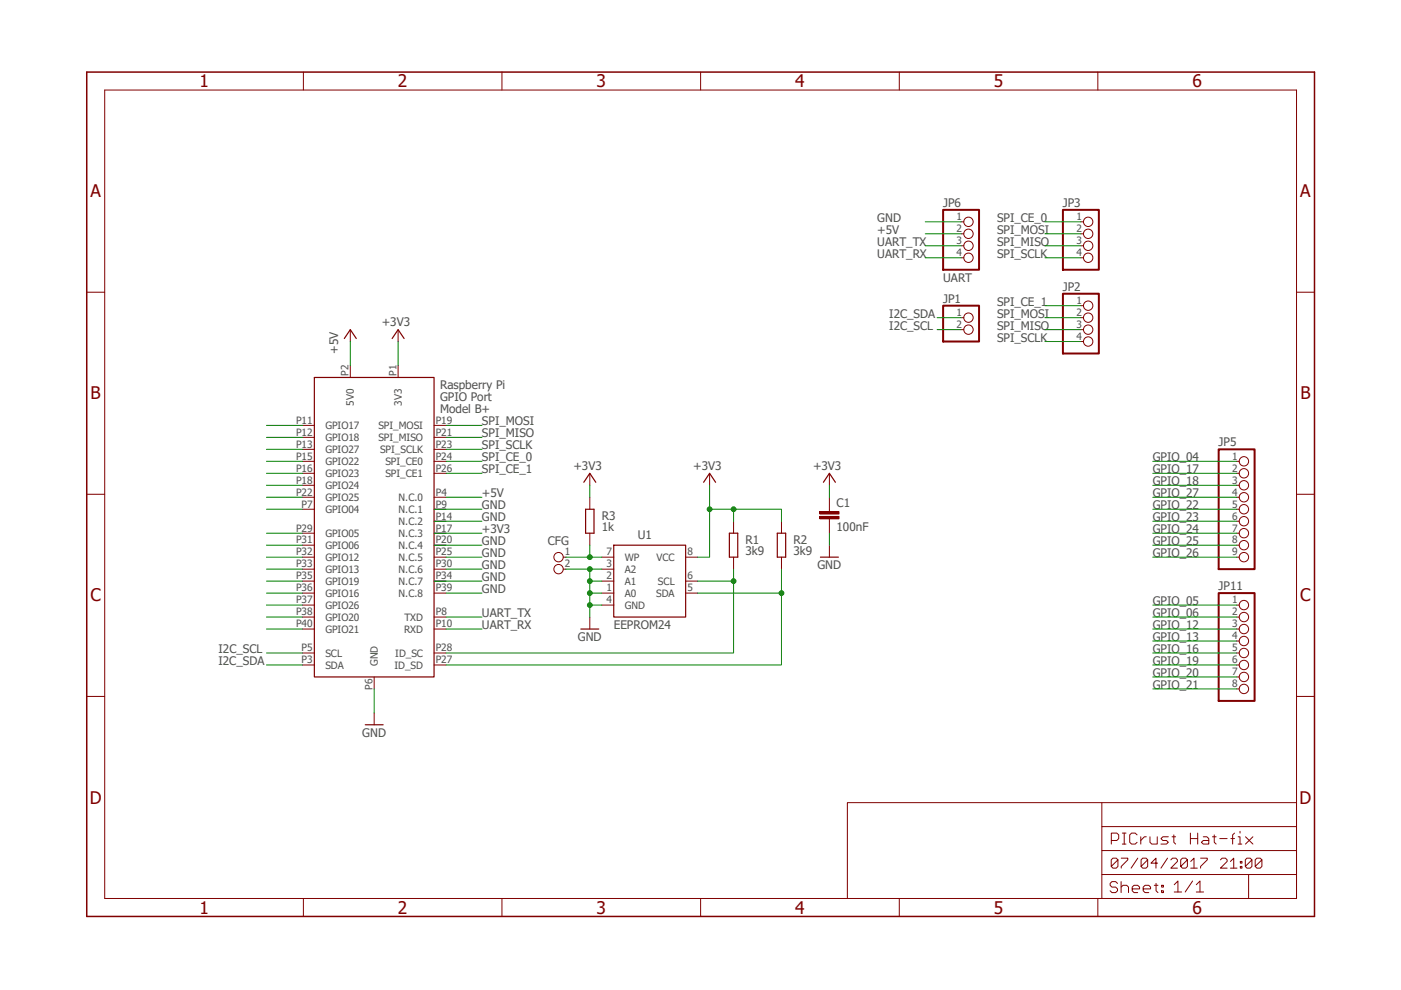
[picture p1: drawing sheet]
<svg xmlns="http://www.w3.org/2000/svg" width="297mm" height="210mm" viewBox="0 0 297 210" stroke-linecap="round" stroke-linejoin="round" font-family="sans-serif">
<path d="M17.9 15l261.1 179.8M279 15l-261.1 179.8" fill="none" stroke="#fff" stroke-width=".21"/>
<g fill="none" stroke="#800000" stroke-width=".21">
<path d="M22.2 19.1h252.7v171.4h-252.7zM64.3 15.3v3.8M106.4 15.3v3.8M148.5 15.3v3.8M190.7 15.3v3.8M232.8 15.3v3.8M18.4 62h3.8M274.9 62h3.8M18.4 104.8h3.8M127.6 118.1h2.5M145.4 118.1h2.5M150.4 100.4v2.5"/>
<path d="M155.5 110.5v2.6M155.5 118.1v2.6M175.8 108v.5M175.8 110v.5M274.9 104.8h3.8M125 130.8v2.6M127.6 128.3h2.5M127.6 123.2h2.5M127.6 125.8h2.5M127.6 120.7h2.5M145.4 123.2h2.5M145.4 125.8h2.5"/>
<path d="M18.4 147.7h3.8M274.9 147.7h3.8M233.6 170.2v5.1M235.6 178.2h1.2l.4-.4v-.8l-.4-.4h-1.2v2.4M238 179h.7M238 176.6h.7M238.4 176.6v2.4M241.1 177l-.4-.4h-.8l-.4 .4v1.6l.4 .4h.8l.4-.4M241.9 177.4v1.6M243 177.4h-.4l-.7 .8M243.8 177.4v1.2l.4 .4h1.2v-1.6M247.7 177.4h-1.2l-.4 .4 .4 .4h.8l.4 .4-.4 .4h-1.2"/>
<path d="M248.5 177.4h.8M248.9 177v1.6l.4 .4M252.4 176.6v2.4M252.4 177.8h1.5M253.9 176.6v2.4M255.1 177.4h.8l.4 .4v1.2h-1.2l-.4-.4 .4-.4h1.2M257.1 177.4h.7M257.4 177v1.6l.4 .4M258.6 177.8h1.6M261 177.8h.7M261.7 176.6l-.4 .4v2M262.5 177.4h.4v1.6"/>
<path d="M262.5 179h.8M262.9 176.3v.3M264.1 177.4l1.5 1.6M265.6 177.4l-1.5 1.6M274.9 175.3h-41.3v5M64.3 190.5v3.8M106.4 190.5v3.8M148.5 190.5v3.8M179.7 190.5v-20.3h95.2v20.3M190.7 190.5v3.8M232.8 190.5v3.8M236.9 187.3l-.4-.4h-.7l-.4 .4v.4l.4 .4h.7l.4 .4v.4l-.4 .4h-.7l-.4-.4"/>
<path d="M237 182.3l-1.4 1.4 .4 .4h.7l.3-.4v-1.4l-.3-.4h-.7l-.4 .4v1.4M237.7 188.1l.4-.4h.8l.4 .4v1.2M237.7 186.9v2.4M237.7 181.9h1.4v.4l-1.4 1.4v.4M240 188.5h1.6v-.4l-.4-.4h-.8l-.4 .4v.8l.4 .4h.8M241.2 181.9l-1.4 2.2M242.4 188.5h1.5v-.4l-.3-.4h-.8l-.4 .4v.8l.4 .4h.8M243.3 182.3l-1.4 1.4 .4 .4h.7l.3-.4v-1.4l-.3-.4h-.7l-.4 .4v1.4M244.7 187.7h.8M245.1 187.3v1.6l.4 .4M245.4 183h-1.4l1.1-1.1v2.2M246.3 187.7h.4v.4h-.4z"/>
<path d="M246.3 188.9h.4v.4h-.4zM247.5 181.9l-1.4 2.2M248.2 182.3l.4-.4h.7l.3 .4v.3l-1.4 1.5h1.4M249 187.6l.7-.8v2.3M249 189.1h1.5M251.8 182.3l-1.5 1.4 .4 .4h.7l.4-.4v-1.4l-.4-.4h-.7l-.4 .4v1.4M252.5 182.6l.7-.7v2.2M252.5 184.1h1.3M252.9 186.8l-1.6 2.3M253.6 187.6l.8-.8v2.3M253.6 189.1h1.6M254.5 181.9h1.5v.4l-1.5 1.4v.4"/>
<path d="M258.8 182.3l.3-.4h.7l.4 .4v.3l-1.4 1.5h1.4M260.9 182.6l.7-.7v2.2M260.9 184.1h1.4M263 182.6h.3v.4h-.3zM263 183.7h.3v.4h-.3zM264.7 185.4h-31.1v5.1M265.4 182.3l-1.4 1.4 .4 .4h.7l.3-.4v-1.4l-.3-.4h-.7l-.4 .4v1.4M267.5 182.3l-1.4 1.4 .4 .4h.7l.3-.4v-1.4l-.3-.4h-.7l-.4 .4v1.4M274.9 180.3h-41.3v5.1M274.9 185.4h-10.2v5.1"/>
</g>
<path d="M18.4 15.3h260.3v179h-260.3z" fill="none" stroke="#800000" stroke-width=".32"/>
<path d="M130.1 115.6h15.3v15.2h-15.3zM149.2 102.3l1.2-1.9 1.3 1.9M154.6 113.1h1.8v5h-1.8zM123.1 133.4h3.9" fill="none" stroke="#800000" stroke-width=".25"/>
<path d="M173.8 109.5h4.1v.5h-4.1z" fill="#800000"/>
<path d="M173.8 109.5h4.1v.5h-4.1zM173.8 109.5h.1" fill="none" stroke="#800000" stroke-width=".21"/>
<path d="M173.8 108.5h4.1v.5h-4.1z" fill="#800000"/>
<g fill="none" stroke="#800000" stroke-width=".21">
<path d="M203.8 47h.5M203.8 49.6h.5M203.8 52.1h.5M203.8 54.7h.5M229.2 47h.5M229.2 49.6h.5M229.2 52.1h.5M229.2 54.7h.5M74.3 69.9v2.5M74.3 77.5v2.5M84.4 69.9v2.5M84.4 77.5v2.5"/>
<path d="M203.8 67.4h.5M203.8 69.9h.5M229.2 67.4h.5M229.2 69.9h.5M229.2 64.8h.5M229.2 72.4h.5M64.1 97.8h2.6M64.1 90.2h2.6M64.1 92.7h2.6M64.1 95.3h2.6M92 97.8h2.6M92 90.2h2.6"/>
<path d="M92 92.7h2.6M92 95.3h2.6M262.2 97.8h.5M64.1 118.1h2.6M64.1 100.4h2.6M64.1 102.9h2.6M64.1 105.4h2.6M64.1 108h2.6M64.1 113.1h2.6M64.1 115.6h2.6M92 118.1h2.6M92 100.4h2.6"/>
<path d="M92 105.4h2.6M92 108h2.6M92 110.5h2.6M92 113.1h2.6M92 115.6h2.6M119.4 118.1h.6M125 100.4v2.5M125 105.4v2.6M125 113.1v2.5M165.7 110.5v2.6M165.7 118.1v2.6M173.8 108.5h4.1v.5h-4.1z"/>
<path d="M173.8 108.5h.1M175.8 100.4v2.5M175.8 105.4v2.6M175.8 110.5v2.6M175.8 115.6v2.5M262.2 118.1h.5M262.2 100.4h.5M262.2 102.9h.5M262.2 105.4h.5M262.2 108h.5M262.2 110.5h.5M262.2 113.1h.5"/>
<path d="M262.2 115.6h.5M64.1 120.7h2.6M64.1 128.3h2.6M64.1 130.8h2.6M64.1 133.4h2.6M64.1 138.5h2.6M64.1 123.2h2.6M64.1 125.8h2.6M92 120.7h2.6M92 130.8h2.6M92 133.4h2.6M92 138.5h2.6"/>
<path d="M92 123.2h2.6M92 125.8h2.6M119.4 120.7h.6M262.2 128.3h.5M262.2 130.8h.5M262.2 133.4h.5M262.2 135.9h.5M262.2 138.5h.5M64.1 141h2.6M79.3 151.2v2.5M79.3 143.5v2.6M92 141h2.6"/>
<path d="M262.2 141h.5M262.2 143.5h.5M262.2 146.1h.5"/>
<circle cx="205.3" cy="54.7" r="1"/>
<circle cx="205.3" cy="49.6" r="1"/>
<circle cx="205.3" cy="52.1" r="1"/>
<circle cx="205.3" cy="47" r="1"/>
<circle cx="230.7" cy="52.1" r="1"/>
<circle cx="230.7" cy="47" r="1"/>
<circle cx="230.7" cy="54.7" r="1"/>
<circle cx="230.7" cy="49.6" r="1"/>
<circle cx="205.3" cy="69.9" r="1"/>
<circle cx="205.3" cy="67.4" r="1"/>
<circle cx="230.7" cy="69.9" r="1"/>
<circle cx="230.7" cy="67.4" r="1"/>
<circle cx="230.7" cy="64.8" r="1"/>
<circle cx="230.7" cy="72.4" r="1"/>
<circle cx="263.7" cy="97.8" r="1"/>
<circle cx="118.4" cy="118.1" r="1"/>
<circle cx="263.7" cy="110.5" r="1"/>
<circle cx="263.7" cy="113.1" r="1"/>
<circle cx="263.7" cy="100.4" r="1"/>
<circle cx="263.7" cy="108" r="1"/>
<circle cx="263.7" cy="118.1" r="1"/>
<circle cx="263.7" cy="102.9" r="1"/>
<circle cx="263.7" cy="115.6" r="1"/>
<circle cx="263.7" cy="105.4" r="1"/>
<circle cx="118.4" cy="120.7" r="1"/>
<circle cx="263.7" cy="130.8" r="1"/>
<circle cx="263.7" cy="138.5" r="1"/>
<circle cx="263.7" cy="135.9" r="1"/>
<circle cx="263.7" cy="128.3" r="1"/>
<circle cx="263.7" cy="133.4" r="1"/>
<circle cx="263.7" cy="141" r="1"/>
<circle cx="263.7" cy="143.5" r="1"/>
<circle cx="263.7" cy="146.1" r="1"/>
</g>
<path d="M73 71.8l1.3-1.9 1.2 1.9M83.1 71.8l1.3-1.9 1.3 1.9M66.7 80h25.3v63.5h-25.3zM123.8 102.3l1.2-1.9 1.3 1.9M124.2 108h1.7v5.1h-1.7zM164.8 113.1h1.8v5h-1.8zM173.9 118.1h3.9M174.6 102.3l1.2-1.9 1.3 1.9M77.4 153.7h3.8" fill="none" stroke="#800000" stroke-width=".25"/>
<path d="M200 44.5h7.6v12.7h-7.6zM225.4 44.5h7.6v12.7h-7.6zM200 64.8h7.6v7.6h-7.6zM225.4 62.3h7.6v12.7h-7.6zM258.4 95.3h7.6v25.4h-7.6zM258.4 125.8h7.6v22.8h-7.6z" fill="none" stroke="#800000" stroke-width=".42"/>
<path d="M125 128.3h2.6M125 125.8h2.6M125 123.2h2.6M127.6 120.7h-2.6v10.1" fill="none" stroke="#008000" stroke-width=".21"/>
<circle cx="125.1" cy="128.3" r=".51" fill="#008000"/>
<circle cx="125.1" cy="128.3" r=".51" fill="none" stroke="#008000" stroke-width=".21"/>
<circle cx="125.1" cy="125.8" r=".51" fill="#008000"/>
<circle cx="125.1" cy="125.8" r=".51" fill="none" stroke="#008000" stroke-width=".21"/>
<circle cx="125.1" cy="123.2" r=".51" fill="#008000"/>
<g fill="none" stroke="#008000" stroke-width=".21">
<path d="M120 120.7h5"/>
<circle cx="125.1" cy="123.2" r=".51"/>
</g>
<circle cx="125.1" cy="120.7" r=".51" fill="#008000"/>
<g fill="none" stroke="#008000" stroke-width=".21">
<path d="M196.2 47h7.6M92 108h10.2M92 110.5h10.2M92 115.6h10.2M94.6 118.1h7.6M150.4 108h15.3v2.5M150.4 102.9v15.2h-2.5M155.5 108v2.5M175.8 113.1v2.5M92 123.2h10.2M94.6 120.7h7.6M94.6 125.8h7.6"/>
<path d="M79.3 146.1v5.1"/>
<circle cx="125.1" cy="120.7" r=".51"/>
</g>
<circle cx="150.5" cy="108" r=".51" fill="#008000"/>
<circle cx="150.5" cy="108" r=".51" fill="none" stroke="#008000" stroke-width=".21"/>
<circle cx="155.5" cy="108" r=".51" fill="#008000"/>
<g fill="none" stroke="#008000" stroke-width=".21">
<path d="M84.4 72.4v5.1M92 113.1h10.2M120 118.1h5M125 102.9v2.5M125 115.6v2.5h2.6M175.8 102.9v2.5"/>
<circle cx="155.5" cy="108" r=".51"/>
</g>
<circle cx="125.1" cy="118.1" r=".51" fill="#008000"/>
<g fill="none" stroke="#008000" stroke-width=".21">
<path d="M147.9 123.2h7.6M155.5 123.2v15.3h-60.9M155.5 120.7v2.5"/>
<circle cx="125.1" cy="118.1" r=".51"/>
</g>
<circle cx="155.5" cy="123.2" r=".51" fill="#008000"/>
<g fill="none" stroke="#008000" stroke-width=".21">
<path d="M147.9 125.8h17.8M165.7 125.8v15.2h-71.1M165.7 120.7v5.1"/>
<circle cx="155.5" cy="123.2" r=".51"/>
</g>
<circle cx="165.7" cy="125.8" r=".51" fill="#008000"/>
<g fill="none" stroke="#008000" stroke-width=".21">
<path d="M196.2 52.1h7.6M196.2 54.7h7.6M196.2 49.6h7.6M221.5 52.1h7.7M221.5 54.7h7.7M221.5 49.6h7.7M221.5 47h7.7M74.3 72.4v5.1M198.7 67.4h5.1M198.7 69.9h5.1M221.5 64.8h7.7M221.5 67.4h7.7"/>
<path d="M221.5 69.9h7.7M221.5 72.4h7.7M56.5 90.2h7.6M56.5 92.7h7.6M56.5 97.8h7.6M56.5 95.3h7.6M94.6 90.2h7.6M94.6 92.7h7.6M94.6 97.8h7.6M94.6 95.3h7.6M244.4 97.8h17.8M56.5 100.4h7.6"/>
<path d="M56.5 108h7.6M56.5 102.9h7.6M56.5 113.1h7.6M56.5 105.4h7.6M56.5 115.6h7.6M56.5 118.1h7.6M94.6 100.4h7.6M94.6 105.4h7.6M244.4 100.4h17.8M244.4 108h17.8M244.4 102.9h17.8M244.4 110.5h17.8"/>
<path d="M244.4 113.1h17.8M244.4 105.4h17.8M244.4 115.6h17.8M244.4 118.1h17.8M56.5 130.8h7.6M56.5 133.4h7.6M56.5 138.5h7.6M56.5 128.3h7.6M56.5 123.2h7.6M56.5 120.7h7.6M56.5 125.8h7.6M94.6 130.8h7.6"/>
<path d="M94.6 133.4h7.6M244.4 130.8h17.8M244.4 133.4h17.8M244.4 138.5h17.8M244.4 128.3h17.8M244.4 135.9h17.8M56.5 141h7.6M244.4 141h17.8M244.4 146.1h17.8M244.4 143.5h17.8"/>
<circle cx="165.7" cy="125.8" r=".51"/>
</g>
<g font-size="3.7" fill="#800000">
<text x="42.3" y="18.5">1</text>
<text x="84.4" y="18.5">2</text>
<text x="126.5" y="18.5">3</text>
<text x="168.6" y="18.5">4</text>
<text x="210.7" y="18.5">5</text>
<text x="252.8" y="18.5">6</text>
<text x="19.2" y="41.8">A</text>
<text x="275.7" y="41.8">A</text>
<text x="19.2" y="84.7">B</text>
<text x="275.7" y="84.7">B</text>
<text x="19.2" y="127.5">C</text>
<text x="275.7" y="127.5">C</text>
<text x="19" y="170.4">D</text>
<text x="275.5" y="170.4">D</text>
<text x="42.3" y="193.7">1</text>
<text x="84.4" y="193.7">2</text>
<text x="126.5" y="193.7">3</text>
<text x="168.6" y="193.7">4</text>
<text x="210.7" y="193.7">5</text>
<text x="252.8" y="193.7">6</text>
</g>
<g font-size="2.5" fill="#505050">
<text x="186" y="47">GND</text>
<text x="200" y="43.9">JP6</text>
<text x="211.4" y="47">SPI_CE_0</text>
<text x="225.4" y="43.9">JP3</text>
<text x="186" y="52.1">UART_TX</text>
<text x="186" y="49.6">+5V</text>
<text x="211.4" y="49.6">SPI_MOSI</text>
<text x="211.4" y="52.1">SPI_MISO</text>
<text x="186" y="54.7">UART_RX</text>
<text x="200" y="59.7">UART</text>
<text x="211.4" y="54.7">SPI_SCLK</text>
<text x="200" y="64.2">JP1</text>
<text x="211.4" y="64.8">SPI_CE_1</text>
<text x="225.4" y="61.6">JP2</text>
<text x="80.9" y="69.1">+3V3</text>
<text x="188.5" y="67.4">I2C_SDA</text>
<text x="188.5" y="69.9">I2C_SCL</text>
<text x="211.4" y="67.4">SPI_MOSI</text>
<text x="211.4" y="69.9">SPI_MISO</text>
<text x="71.7" y="75" transform="rotate(-90 71.7 75)">+5V</text>
<text x="211.4" y="72.4">SPI_SCLK</text>
<text x="93.3" y="82.6">Raspberry Pi</text>
<text x="93.3" y="85.1">GPIO Port</text>
<text x="93.3" y="87.7">Model B+</text>
<text x="102.2" y="90.2">SPI_MOSI</text>
<text x="102.2" y="92.7">SPI_MISO</text>
<text x="102.2" y="95.3">SPI_SCLK</text>
<text x="258.4" y="94.6">JP5</text>
<text x="102.2" y="100.4">SPI_CE_1</text>
<text x="102.2" y="97.8">SPI_CE_0</text>
<text x="121.6" y="99.6">+3V3</text>
<text x="147" y="99.6">+3V3</text>
<text x="172.4" y="99.6">+3V3</text>
<text x="244.4" y="97.8">GPIO_04</text>
<text x="244.4" y="100.4">GPIO_17</text>
<text x="102.2" y="108">GND</text>
<text x="102.2" y="105.4">+5V</text>
<text x="177.4" y="107.6">C1</text>
<text x="244.4" y="102.9">GPIO_18</text>
<text x="244.4" y="108">GPIO_22</text>
<text x="244.4" y="105.4">GPIO_27</text>
<text x="102.2" y="110.5">GND</text>
<text x="102.2" y="113.1">+3V3</text>
<text x="127.6" y="110.3">R3</text>
<text x="127.6" y="112.5">1k</text>
<text x="177.4" y="112.7">100nF</text>
<text x="244.4" y="110.5">GPIO_23</text>
<text x="244.4" y="113.1">GPIO_24</text>
<text x="102.2" y="115.6">GND</text>
<text x="102.2" y="118.1">GND</text>
<text x="116.2" y="115.6">CFG</text>
<text x="135.2" y="114.3">U1</text>
<text x="158.1" y="115.4">R1</text>
<text x="158.1" y="117.6">3k9</text>
<text x="168.2" y="115.4">R2</text>
<text x="168.2" y="117.6">3k9</text>
<text x="244.4" y="115.6">GPIO_25</text>
<text x="244.4" y="118.1">GPIO_26</text>
<text x="102.2" y="120.7">GND</text>
<text x="102.2" y="123.2">GND</text>
<text x="102.2" y="125.8">GND</text>
<text x="173.3" y="120.7">GND</text>
<text x="258.4" y="125.1">JP11</text>
<text x="102.2" y="130.8">UART_TX</text>
<text x="244.4" y="128.3">GPIO_05</text>
<text x="244.4" y="130.8">GPIO_06</text>
<text x="102.2" y="133.4">UART_RX</text>
<text x="122.5" y="135.9">GND</text>
<text x="130.1" y="133.4">EEPROM24</text>
<text x="244.4" y="135.9">GPIO_13</text>
<text x="244.4" y="133.4">GPIO_12</text>
<text x="46.3" y="141">I2C_SDA</text>
<text x="46.3" y="138.5">I2C_SCL</text>
<text x="244.4" y="141">GPIO_19</text>
<text x="244.4" y="138.5">GPIO_16</text>
<text x="244.4" y="143.5">GPIO_20</text>
<text x="244.4" y="146.1">GPIO_21</text>
<text x="76.8" y="156.2">GND</text>
</g>
<g font-size="2.1" fill="#505050">
<text x="202.8" y="46.7">1</text>
<text x="228.2" y="46.7">1</text>
<text x="202.8" y="49.2">2</text>
<text x="202.8" y="51.8">3</text>
<text x="228.2" y="49.2">2</text>
<text x="228.2" y="51.8">3</text>
<text x="202.8" y="54.3">4</text>
<text x="228.2" y="54.3">4</text>
<text x="228.2" y="64.5">1</text>
<text x="202.8" y="67">1</text>
<text x="202.8" y="69.5">2</text>
<text x="228.2" y="67">2</text>
<text x="228.2" y="69.5">3</text>
<text x="228.2" y="72.1">4</text>
<text x="73.9" y="79.7" transform="rotate(-90 73.9 79.7)">P2</text>
<text x="84.1" y="79.7" transform="rotate(-90 84.1 79.7)">P1</text>
<text x="62.8" y="89.8">P11</text>
<text x="75" y="86" transform="rotate(-90 75 86)">5V0</text>
<text x="85.2" y="86" transform="rotate(-90 85.2 86)">3V3</text>
<text x="92.4" y="89.8">P19</text>
<text x="62.8" y="92.4">P12</text>
<text x="62.8" y="94.9">P13</text>
<text x="69" y="91">GPIO17</text>
<text x="69" y="93.5">GPIO18</text>
<text x="80.2" y="91">SPI_MOSI</text>
<text x="80.2" y="93.5">SPI_MISO</text>
<text x="92.4" y="92.4">P21</text>
<text x="92.4" y="94.9">P23</text>
<text x="62.8" y="97.5">P15</text>
<text x="62.8" y="100">P16</text>
<text x="69" y="96">GPIO27</text>
<text x="69" y="98.6">GPIO22</text>
<text x="69" y="101.1">GPIO23</text>
<text x="80.6" y="96">SPI_SCLK</text>
<text x="81.7" y="98.6">SPI_CE0</text>
<text x="81.7" y="101.1">SPI_CE1</text>
<text x="92.4" y="97.5">P24</text>
<text x="92.4" y="100">P26</text>
<text x="261.2" y="97.5">1</text>
<text x="261.2" y="100">2</text>
<text x="62.8" y="102.5">P18</text>
<text x="62.8" y="105.1">P22</text>
<text x="63.9" y="107.6">P7</text>
<text x="69" y="103.7">GPIO24</text>
<text x="69" y="106.2">GPIO25</text>
<text x="84.5" y="106.2">N.C.0</text>
<text x="92.4" y="105.1">P4</text>
<text x="92.4" y="107.6">P9</text>
<text x="261.2" y="102.5">3</text>
<text x="261.2" y="105.1">4</text>
<text x="261.2" y="107.6">5</text>
<text x="62.8" y="112.7">P29</text>
<text x="69" y="108.7">GPIO04</text>
<text x="69" y="113.8">GPIO05</text>
<text x="84.5" y="108.7">N.C.1</text>
<text x="84.5" y="111.3">N.C.2</text>
<text x="84.5" y="113.8">N.C.3</text>
<text x="92.4" y="110.2">P14</text>
<text x="92.4" y="112.7">P17</text>
<text x="261.2" y="110.2">6</text>
<text x="261.2" y="112.7">7</text>
<text x="62.8" y="115.2">P31</text>
<text x="62.8" y="117.8">P32</text>
<text x="69" y="116.4">GPIO06</text>
<text x="69" y="118.9">GPIO12</text>
<text x="84.5" y="116.4">N.C.4</text>
<text x="84.5" y="118.9">N.C.5</text>
<text x="92.4" y="115.2">P20</text>
<text x="92.4" y="117.8">P25</text>
<text x="119.8" y="117.8">1</text>
<text x="128.6" y="117.8">7</text>
<text x="132.5" y="118.9">WP</text>
<text x="139.2" y="118.9">VCC</text>
<text x="145.7" y="117.8">8</text>
<text x="261.2" y="115.2">8</text>
<text x="261.2" y="117.8">9</text>
<text x="62.8" y="120.3">P33</text>
<text x="62.8" y="122.9">P35</text>
<text x="62.8" y="125.4">P36</text>
<text x="69" y="121.4">GPIO13</text>
<text x="69" y="124">GPIO19</text>
<text x="84.5" y="121.4">N.C.6</text>
<text x="84.5" y="124">N.C.7</text>
<text x="92.4" y="120.3">P30</text>
<text x="92.4" y="122.9">P34</text>
<text x="92.4" y="125.4">P39</text>
<text x="119.8" y="120.3">2</text>
<text x="128.6" y="125.4">1</text>
<text x="128.6" y="122.9">2</text>
<text x="128.6" y="120.3">3</text>
<text x="132.5" y="124">A1</text>
<text x="132.5" y="121.4">A2</text>
<text x="139.5" y="124">SCL</text>
<text x="145.7" y="122.9">6</text>
<text x="145.7" y="125.4">5</text>
<text x="62.8" y="127.9">P37</text>
<text x="62.8" y="130.5">P38</text>
<text x="69" y="126.5">GPIO16</text>
<text x="69" y="129.1">GPIO26</text>
<text x="69" y="131.6">GPIO20</text>
<text x="84.5" y="126.5">N.C.8</text>
<text x="85.7" y="131.6">TXD</text>
<text x="92.4" y="130.5">P8</text>
<text x="128.6" y="127.9">4</text>
<text x="132.5" y="129.1">GND</text>
<text x="132.5" y="126.5">A0</text>
<text x="139.1" y="126.5">SDA</text>
<text x="261.2" y="127.9">1</text>
<text x="261.2" y="130.5">2</text>
<text x="62.8" y="133">P40</text>
<text x="69" y="134.1">GPIO21</text>
<text x="85.7" y="134.1">RXD</text>
<text x="92.4" y="133">P10</text>
<text x="261.2" y="133">3</text>
<text x="261.2" y="135.6">4</text>
<text x="63.9" y="140.6">P3</text>
<text x="63.9" y="138.1">P5</text>
<text x="69" y="141.8">SDA</text>
<text x="69" y="139.2">SCL</text>
<text x="80.1" y="141.2" transform="rotate(-90 80.1 141.2)">GND</text>
<text x="83.6" y="141.8">ID_SD</text>
<text x="83.8" y="139.2">ID_SC</text>
<text x="92.4" y="138.1">P28</text>
<text x="92.4" y="140.6">P27</text>
<text x="261.2" y="138.1">5</text>
<text x="261.2" y="140.6">6</text>
<text x="261.2" y="143.2">7</text>
<text x="79" y="146.2" transform="rotate(-90 79 146.2)">P6</text>
<text x="261.2" y="145.7">8</text>
</g>
</svg>
